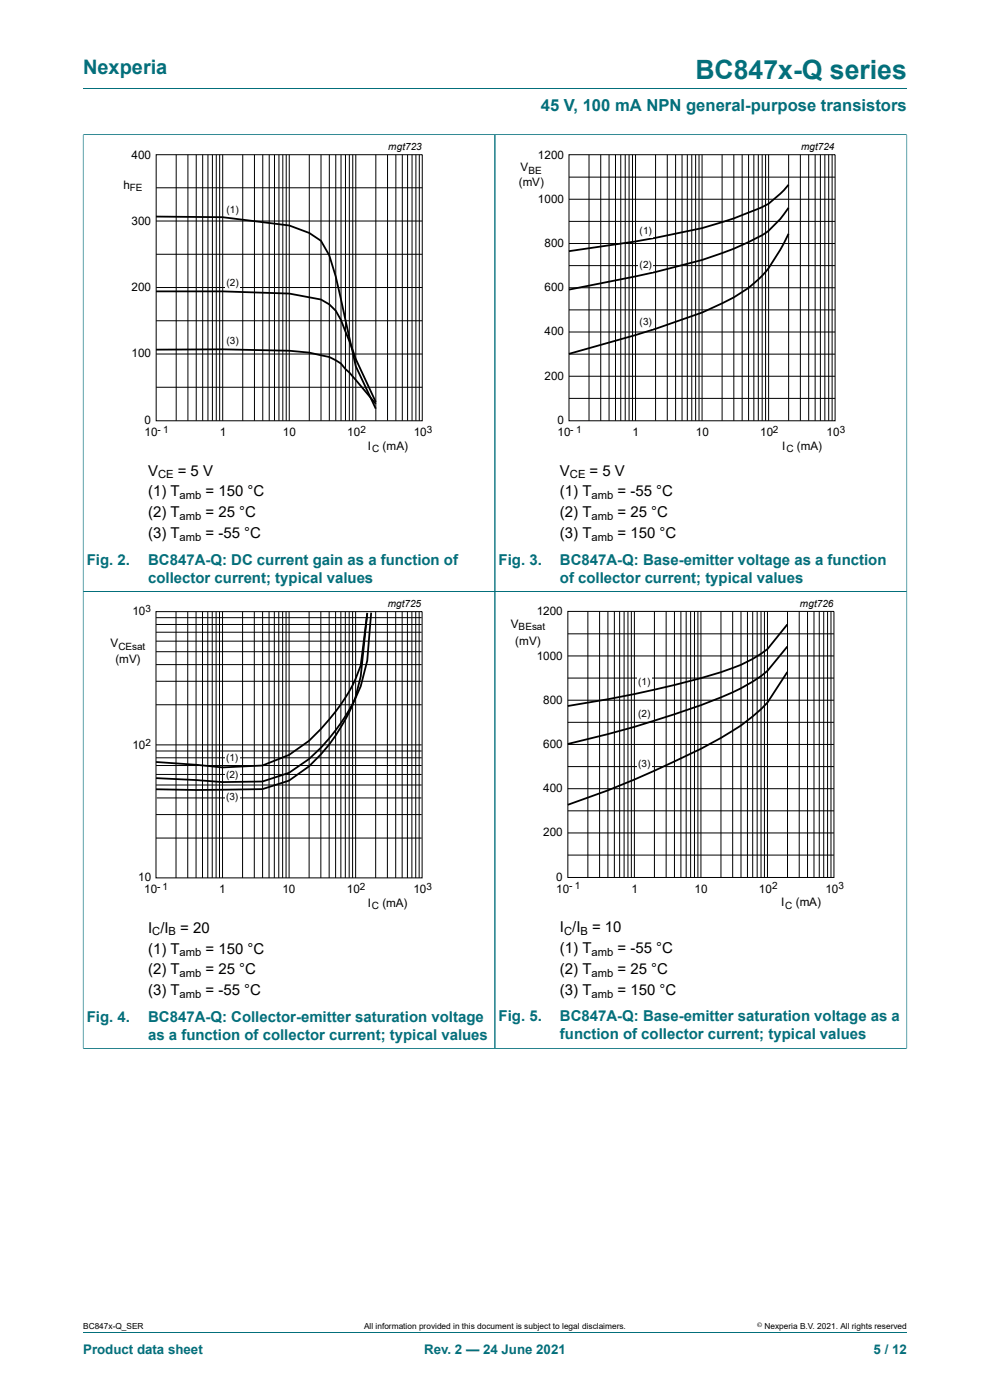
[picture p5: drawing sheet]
<svg xmlns="http://www.w3.org/2000/svg" width="210mm" height="297mm" viewBox="0 0 210 297" stroke-linecap="round" stroke-linejoin="round" font-family="sans-serif">
<path d="M17.6 18.8h174.8M17.6 28.5v97h87.4v-96.9h-87.4" fill="none" stroke="#036f7b" stroke-width=".21"/>
<g fill="none" stroke="#000" stroke-width=".21">
<path d="M33.1 32.8h56.5v56.5h-56.5zM33.1 39.8h56.5M37.4 32.8v56.5M39.9 32.8v56.5M41.6 32.8v56.5M43 32.8v56.5M44.1 32.8v56.5M45.1 32.8v56.5M45.9 32.8v56.5M46.6 32.8v56.5M47.2 32.8v56.5M51.5 32.8v56.5"/>
<path d="M54 32.8v56.5M55.7 32.8v56.5M57.1 32.8v56.5M58.2 32.8v56.5M59.2 32.8v56.5M60 32.8v56.5M60.7 32.8v56.5M61.4 32.8v56.5M65.6 32.8v56.5M68.1 32.8v56.5M69.9 32.8v56.5M71.2 32.8v56.5"/>
<path d="M72.3 32.8v56.5M73.3 32.8v56.5M74.1 32.8v56.5M74.8 32.8v56.5M75.5 32.8v56.5M79.7 32.8v56.5M82.2 32.8v56.5M84 32.8v56.5M85.3 32.8v56.5M86.5 32.8v56.5M87.4 32.8v56.5M88.2 32.8v56.5"/>
<path d="M88.9 32.8v56.5M33.1 53.9h56.5M33.1 46.9h56.5M33.1 61h56.5M33.1 75.1h56.5M33.1 68h56.5M33.1 82.2h56.5"/>
</g>
<g fill="#fff">
<path d="M47.9 43.4h3v2.6h-3z"/>
<path d="M47.9 58.8h3v2.6h-3z"/>
<path d="M47.9 71.1h3v2.6h-3z"/>
</g>
<path d="M167.3 39.2a19.1 19.1 0 0 1-5.6 4.7l-.9 .4a86.1 86.1 0 0 1-21.8 6.2l-4.2 .7-14.1 2.1M33.1 45.9l14.1 .2 14.2 1.7 4.2 1.6 2.5 1.7 1.7 3.1 1.4 4.5 4.3 19 4.2 9M167.3 44.1a19.7 19.7 0 0 1-5.6 5.8 68.7 68.7 0 0 1-12.8 5.3l-9.9 2.5-18.3 3.7M167.3 49.6a39.7 39.7 0 0 1-5.6 8.9 25.7 25.7 0 0 1-8.5 5.9l-4.3 1.9-9.9 3.5-18.3 5.3M33.1 74.2l14.1-.1 14.2 .3 4.2 .4 2.5 .6a7.4 7.4 0 0 1 5.2 2.9l.8 .7 5.6 6.7M33.1 61.8h14.1l14.2 .5 6.7 1.2 1.7 1.1 1.4 1.3 1.1 2 3.2 8.3 4.2 9.1" fill="none" stroke="#000" stroke-width=".38"/>
<path d="M20.4 30h81.8v66.3h-81.8z" fill="none" stroke="#fff" stroke-width=".21"/>
<path d="M192.4 28.5v97h-87.4v-96.9h87.4" fill="none" stroke="#036f7b" stroke-width=".21"/>
<g fill="none" stroke="#000" stroke-width=".21">
<path d="M120.7 32.8h56.4v56.5h-56.4zM120.7 37.6h56.4M124.9 32.8v56.5M127.4 32.8v56.5M129.2 32.8v56.5M130.6 32.8v56.5M131.7 32.8v56.5M132.6 32.8v56.5M133.4 32.8v56.5M134.2 32.8v56.5M134.8 32.8v56.5M139.1 32.8v56.5"/>
<path d="M141.5 32.8v56.5M143.3 32.8v56.5M144.7 32.8v56.5M145.8 32.8v56.5M146.7 32.8v56.5M147.6 32.8v56.5M148.3 32.8v56.5M148.9 32.8v56.5M153.2 32.8v56.5M155.7 32.8v56.5M157.4 32.8v56.5M158.8 32.8v56.5"/>
<path d="M159.9 32.8v56.5M160.9 32.8v56.5M161.7 32.8v56.5M162.4 32.8v56.5M163 32.8v56.5M167.3 32.8v56.5M169.8 32.8v56.5M171.5 32.8v56.5M172.9 32.8v56.5M174 32.8v56.5M175 32.8v56.5M175.8 32.8v56.5"/>
<path d="M176.5 32.8v56.5M120.7 56.4h56.4M120.7 47h56.4M120.7 51.7h56.4M120.7 42.3h56.4M120.7 70.4h56.4M120.7 79.8h56.4M120.7 65.7h56.4M120.7 75.1h56.4M120.7 61h56.4M120.7 84.5h56.4"/>
</g>
<g fill="#fff">
<path d="M135.5 47.8h3v2.6h-3z"/>
<path d="M135.5 55h3v2.6h-3z"/>
<path d="M135.5 67.1h3v2.6h-3z"/>
</g>
<path d="M107.8 30h81.8v66.3h-81.8z" fill="none" stroke="#fff" stroke-width=".21"/>
<path d="M17.6 222.4h87.4v-96.9h-87.4v97" fill="none" stroke="#036f7b" stroke-width=".21"/>
<g fill="none" stroke="#000" stroke-width=".21">
<path d="M33.1 129.8h56.4v56.4h-56.4zM33.1 138.3h56.3M33.1 136h56.3M33.1 134.1h56.3M33.1 132.5h56.3M33.1 131h56.3M37.3 129.8v56.4M39.8 129.8v56.4M41.6 129.8v56.4M43 129.8v56.4M44.1 129.8v56.4M45 129.8v56.4"/>
<path d="M45.8 129.8v56.4M46.6 129.8v56.4M47.2 129.8v56.4M51.5 129.8v56.4M53.9 129.8v56.4M55.7 129.8v56.4M57.1 129.8v56.4M58.2 129.8v56.4M59.1 129.8v56.4M60 129.8v56.4M60.7 129.8v56.4M61.3 129.8v56.4"/>
<path d="M65.6 129.8v56.4M68.1 129.8v56.4M69.8 129.8v56.4M71.2 129.8v56.4M72.3 129.8v56.4M73.3 129.8v56.4M74.1 129.8v56.4M74.8 129.8v56.4M75.4 129.8v56.4M79.7 129.8v56.4M82.2 129.8v56.4M83.9 129.8v56.4"/>
<path d="M85.3 129.8v56.4M86.4 129.8v56.4M87.4 129.8v56.4M88.2 129.8v56.4M88.9 129.8v56.4M33.1 159.3h56.3M33.1 158h56.3M33.1 149.5h56.3M33.1 144.5h56.3M33.1 141h56.3M33.1 177.8h56.3M33.1 172.8h56.3"/>
<path d="M33.1 166.5h56.3M33.1 164.3h56.3M33.1 162.4h56.3M33.1 160.8h56.3M33.2 169.3h56.2"/>
</g>
<g fill="#fff">
<path d="M47.8 159.6h3v2.6h-3z"/>
<path d="M47.8 163.1h3v2.6h-3z"/>
<path d="M47.8 167.8h3v2.6h-3z"/>
</g>
<path d="M77.9 130l-1.4 13.5a34.9 34.9 0 0 1-8.5 16.6l-2.5 2.5-4.2 3-5.6 1.8-14.1 .2-8.5-.2M77.9 130.2l-1.4 11a36.8 36.8 0 0 1-8.5 13.5l-2.5 2.5-4.2 3-5.6 2.2-8.5 .4-14.1-1.1M78.7 130l-.8 10.2a33.6 33.6 0 0 1-6.7 14.8 33.1 33.1 0 0 1-9.9 9l-5.6 1.8-8.5 .1-14.1-.8" fill="none" stroke="#000" stroke-width=".38"/>
<path d="M20.4 126.8h81.8v66.4h-81.8z" fill="none" stroke="#fff" stroke-width=".21"/>
<path d="M192.4 222.4h-87.4v-96.9h87.4v97" fill="none" stroke="#036f7b" stroke-width=".21"/>
<g fill="none" stroke="#000" stroke-width=".21">
<path d="M120.5 129.7h56.4v56.5h-56.4zM120.5 134.5h56.4M120.5 139.2h56.4M124.7 129.7v56.5M127.2 129.7v56.5M129 129.7v56.5M130.3 129.7v56.5M131.4 129.7v56.5M132.4 129.7v56.5M133.2 129.7v56.5M133.9 129.7v56.5M134.6 129.7v56.5"/>
<path d="M138.8 129.7v56.5M141.3 129.7v56.5M143.1 129.7v56.5M144.4 129.7v56.5M145.6 129.7v56.5M146.5 129.7v56.5M147.3 129.7v56.5M148 129.7v56.5M148.7 129.7v56.5M152.9 129.7v56.5M155.4 129.7v56.5M157.2 129.7v56.5"/>
<path d="M158.5 129.7v56.5M159.7 129.7v56.5M160.6 129.7v56.5M161.4 129.7v56.5M162.2 129.7v56.5M162.8 129.7v56.5M167 129.7v56.5M169.5 129.7v56.5M171.3 129.7v56.5M172.7 129.7v56.5M173.8 129.7v56.5M174.7 129.7v56.5"/>
<path d="M175.5 129.7v56.5M176.3 129.7v56.5M120.5 153.2h56.4M120.5 143.8h56.4M120.5 157.9h56.4M120.5 148.5h56.4M120.5 167.3h56.4M120.5 176.7h56.4M120.5 162.6h56.4M120.5 172h56.4M120.5 181.4h56.4"/>
</g>
<g fill="#fff">
<path d="M135.3 143.6h2.9v2.6h-2.9z"/>
<path d="M135.3 150.2h2.9v2.6h-2.9z"/>
<path d="M135.3 161h2.9v2.6h-2.9z"/>
</g>
<path d="M167 132.5l-4.2 5.2a29.1 29.1 0 0 1-9.9 4.9 237.2 237.2 0 0 1-32.5 7.2M167 137.2l-4.2 5.1a33.5 33.5 0 0 1-9.9 5.6 233.6 233.6 0 0 1-32.5 9.9M167 142.6l-4.2 6.4a39.5 39.5 0 0 1-9.9 7.6 212.3 212.3 0 0 1-32.5 14.1" fill="none" stroke="#000" stroke-width=".38"/>
<path d="M107.8 126.8h81.8v66.3h-81.8z" fill="none" stroke="#fff" stroke-width=".21"/>
<path d="M17.6 28.6v193.7M17.7 28.6h174.6M105 28.6v193.7M192.4 28.6v193.7M17.7 125.5h174.6M17.7 222.4h174.6M17.6 282.6h174.8" fill="none" stroke="#036f7b" stroke-width=".21"/>
<text font-size="5.6" fill="#036f7b" x="147.5" y="16.8">BC847x-Q series</text>
<text font-size="4.2" fill="#036f7b" x="17.6" y="15.6">Nexperia</text>
<text font-size="3.5" fill="#036f7b" x="114.7" y="23.7">45 V, 100 mA NPN general-purpose transistors</text>
<g font-size="3.2">
<text x="31.4" y="100.9">V</text>
<text x="37.7" y="100.9">= 5 V</text>
<text x="118.8" y="100.9">V</text>
<text x="125.1" y="100.9">= 5 V</text>
<text x="31.4" y="105.3">(1) T</text>
<text x="43.6" y="105.3">= 150 °C</text>
<text x="118.8" y="105.3">(1) T</text>
<text x="131" y="105.3">= -55 °C</text>
<text x="31.4" y="109.8">(2) T</text>
<text x="43.6" y="109.8">= 25 °C</text>
<text x="118.8" y="109.8">(2) T</text>
<text x="131" y="109.8">= 25 °C</text>
<text x="31.4" y="114.2">(3) T</text>
<text x="43.6" y="114.2">= -55 °C</text>
<text x="118.8" y="114.2">(3) T</text>
<text x="131" y="114.2">= 150 °C</text>
<text x="31.4" y="197.8">I /I</text>
<text x="38.2" y="197.8">= 20</text>
<text x="118.8" y="197.8">I /I</text>
<text x="125.6" y="197.8">= 10</text>
<text x="31.4" y="202.3">(1) T</text>
<text x="43.6" y="202.3">= 150 °C</text>
<text x="118.8" y="202.2">(1) T</text>
<text x="131" y="202.2">= -55 °C</text>
<text x="31.4" y="206.7">(2) T</text>
<text x="43.6" y="206.7">= 25 °C</text>
<text x="118.8" y="206.7">(2) T</text>
<text x="131" y="206.7">= 25 °C</text>
<text x="31.4" y="211.2">(3) T</text>
<text x="43.6" y="211.2">= -55 °C</text>
<text x="118.8" y="211.1">(3) T</text>
<text x="131" y="211.1">= 150 °C</text>
</g>
<g font-size="3.2" fill="#036f7b">
<text x="18.4" y="119.8">Fig. 2.</text>
<text x="31.4" y="119.8">BC847A-Q: DC current gain as a function of</text>
<text x="105.8" y="119.8">Fig. 3.</text>
<text x="118.8" y="119.8">BC847A-Q: Base-emitter voltage as a function</text>
<text x="31.4" y="123.6">collector current; typical values</text>
<text x="118.8" y="123.6">of collector current; typical values</text>
<text x="18.4" y="216.7">Fig. 4.</text>
<text x="31.4" y="216.7">BC847A-Q: Collector-emitter saturation voltage</text>
<text x="31.4" y="220.6">as a function of collector current; typical values</text>
<text x="105.8" y="216.7">Fig. 5.</text>
<text x="118.8" y="216.7">BC847A-Q: Base-emitter saturation voltage as a</text>
<text x="118.8" y="220.5">function of collector current; typical values</text>
</g>
<g font-size="2.8" fill="#036f7b">
<text x="17.6" y="287.2">Product data sheet</text>
<text x="90" y="287.2">Rev. 2 — 24 June 2021</text>
<text x="185.3" y="287.2">5 / 12</text>
</g>
<g font-size="2.5">
<text x="27.9" y="33.7">400</text>
<text x="114.1" y="33.7">1200</text>
<text x="26.2" y="40">h</text>
<text x="110.1" y="39.5">(mV)</text>
<text x="110.4" y="36.3">V</text>
<text x="27.9" y="47.8">300</text>
<text x="114.1" y="43.1">1000</text>
<text x="115.5" y="52.4">800</text>
<text x="27.9" y="61.8">200</text>
<text x="115.5" y="61.8">600</text>
<text x="115.5" y="71.1">400</text>
<text x="27.9" y="75.8">100</text>
<text x="115.5" y="80.5">200</text>
<text x="30.7" y="89.9">0</text>
<text x="118.2" y="89.9">0</text>
<text x="30.7" y="92.5">10</text>
<text x="46.6" y="92.5">1</text>
<text x="60" y="92.5">10</text>
<text x="73.7" y="92.5">10</text>
<text x="78" y="95.4">I</text>
<text x="81.2" y="95.4">(mA)</text>
<text x="87.8" y="92.5">10</text>
<text x="118.2" y="92.5">10</text>
<text x="134.2" y="92.5">1</text>
<text x="147.6" y="92.5">10</text>
<text x="161.2" y="92.5">10</text>
<text x="165.9" y="95.4">I</text>
<text x="169" y="95.4">(mA)</text>
<text x="175.3" y="92.5">10</text>
<text x="28.1" y="130.5">10</text>
<text x="113.9" y="130.5">1200</text>
<text x="23.5" y="137.3">V</text>
<text x="108.4" y="133.2">V</text>
<text x="109.3" y="136.8">(mV)</text>
<text x="24.5" y="140.6">(mV)</text>
<text x="113.9" y="139.9">1000</text>
<text x="115.2" y="149.3">800</text>
<text x="28.1" y="158.9">10</text>
<text x="115.2" y="158.7">600</text>
<text x="115.2" y="168">400</text>
<text x="115.2" y="177.4">200</text>
<text x="29.3" y="186.9">10</text>
<text x="30.6" y="189.5">10</text>
<text x="46.5" y="189.5">1</text>
<text x="59.9" y="189.5">10</text>
<text x="73.6" y="189.5">10</text>
<text x="87.7" y="189.5">10</text>
<text x="118" y="189.4">10</text>
<text x="118" y="186.8">0</text>
<text x="133.9" y="189.4">1</text>
<text x="147.3" y="189.4">10</text>
<text x="161" y="189.4">10</text>
<text x="175.1" y="189.4">10</text>
<text x="78" y="192.3">I</text>
<text x="81.1" y="192.3">(mA)</text>
<text x="165.7" y="192.3">I</text>
<text x="168.8" y="192.3">(mA)</text>
</g>
<g font-size="2.4">
<text x="33.5" y="101.5">CE</text>
<text x="120.9" y="101.5">CE</text>
<text x="38.1" y="105.9">amb</text>
<text x="125.5" y="105.9">amb</text>
<text x="38.1" y="110.4">amb</text>
<text x="125.5" y="110.4">amb</text>
<text x="38.1" y="114.8">amb</text>
<text x="125.5" y="114.8">amb</text>
<text x="32.3" y="198.5">C</text>
<text x="35.8" y="198.5">B</text>
<text x="38.1" y="202.9">amb</text>
<text x="119.7" y="198.4">C</text>
<text x="123.1" y="198.4">B</text>
<text x="125.5" y="202.8">amb</text>
<text x="38.1" y="207.3">amb</text>
<text x="125.5" y="207.3">amb</text>
<text x="38.1" y="211.8">amb</text>
<text x="125.5" y="211.7">amb</text>
</g>
<g font-size="2.1">
<text x="82.4" y="31.8">mgt723</text>
<text x="169.9" y="31.8">mgt724</text>
<text x="27.6" y="40.5">FE</text>
<text x="112.1" y="36.8">BE</text>
<text x="48.1" y="45.2">(1)</text>
<text x="135.6" y="49.6">(1)</text>
<text x="135.6" y="56.8">(2)</text>
<text x="48.1" y="60.6">(2)</text>
<text x="135.6" y="68.9">(3)</text>
<text x="48.1" y="73">(3)</text>
<text x="33.4" y="91.8">- 1</text>
<text x="76.5" y="91.8">2</text>
<text x="78.9" y="95.9">C</text>
<text x="90.6" y="91.8">3</text>
<text x="121" y="91.8">- 1</text>
<text x="164" y="91.8">2</text>
<text x="166.8" y="95.9">C</text>
<text x="178.1" y="91.8">3</text>
<text x="30.9" y="129.8">3</text>
<text x="82.3" y="128.7">mgt725</text>
<text x="169.7" y="128.7">mgt726</text>
<text x="25.1" y="137.8">CEsat</text>
<text x="110" y="133.7">BEsat</text>
<text x="135.4" y="145.4">(1)</text>
<text x="135.4" y="152">(2)</text>
<text x="30.9" y="158.2">2</text>
<text x="48" y="161.5">(1)</text>
<text x="48" y="165">(2)</text>
<text x="135.4" y="162.8">(3)</text>
<text x="48" y="169.7">(3)</text>
<text x="33.4" y="188.8">- 1</text>
<text x="76.3" y="188.8">2</text>
<text x="90.4" y="188.8">3</text>
<text x="120.7" y="188.6">- 1</text>
<text x="163.8" y="188.6">2</text>
<text x="177.9" y="188.6">3</text>
<text x="78.9" y="192.8">C</text>
<text x="166.6" y="192.8">C</text>
</g>
<g font-size="1.8">
<text x="17.6" y="282">BC847x-Q_SER</text>
<text x="77.2" y="282">All information provided in this document is subject to legal disclaimers.</text>
<text x="162.2" y="282">Nexperia B.V. 2021. All rights reserved</text>
</g>
<text font-size="1.4" x="160.6" y="281.6">©</text>
</svg>
